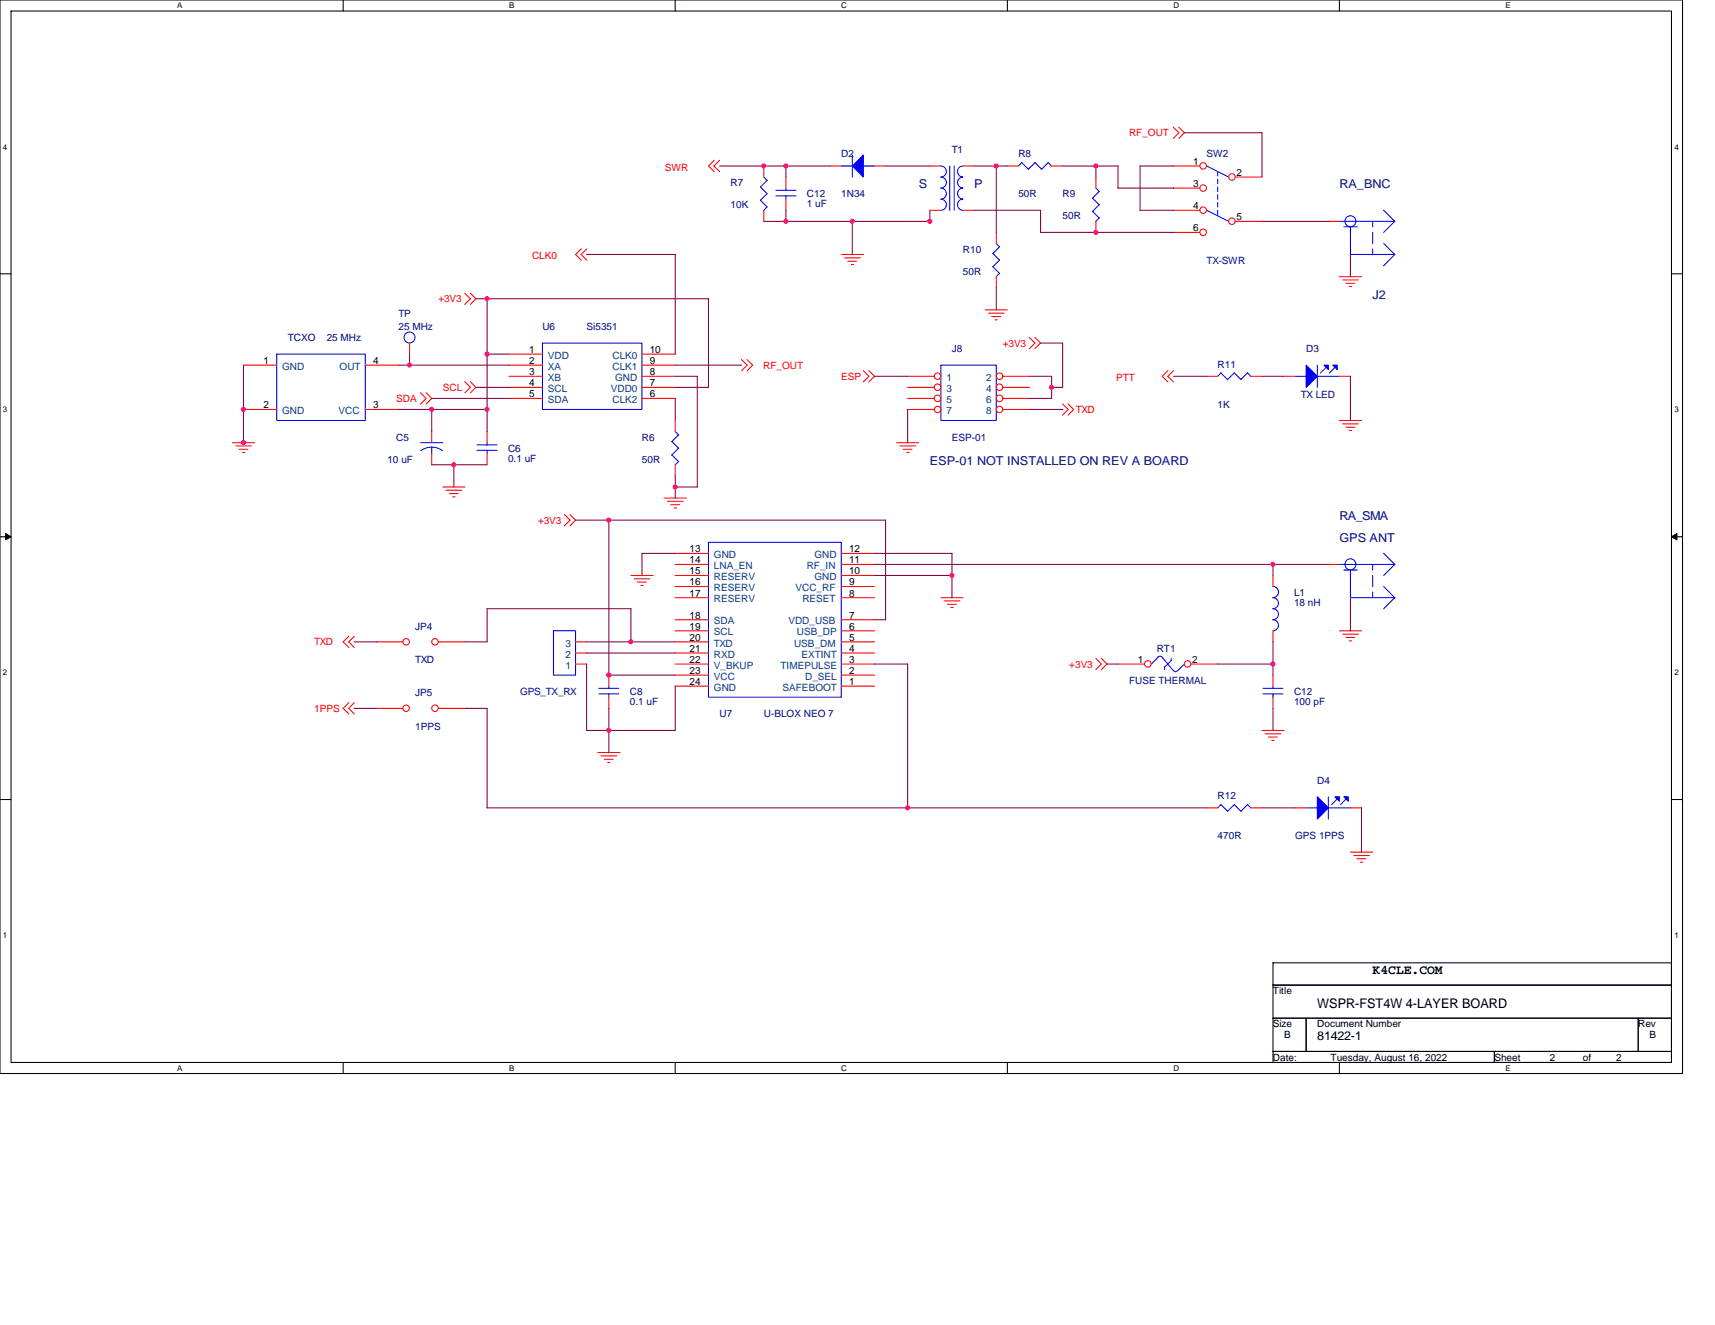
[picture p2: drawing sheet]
<svg xmlns="http://www.w3.org/2000/svg" width="279mm" height="216mm" viewBox="0 0 279 216" stroke-linecap="round" stroke-linejoin="round" font-family="sans-serif">
<path d="M0 0h274.1v174.9h-274.1zM1.8 1.8h270.5v171.3h-270.5z" fill="none" stroke="#000" stroke-width=".17"/>
<g fill="#fff">
<path d="M28.9 .2h.8v1.4h-.8z"/>
<path d="M28.9 173.3h.8v1.5h-.8z"/>
</g>
<path d="M55.9 0v1.8M55.9 173.1v1.8" fill="none" stroke="#000" stroke-width=".17"/>
<g fill="#fff">
<path d="M83 .2h.8v1.4h-.8z"/>
<path d="M83 173.3h.8v1.5h-.8z"/>
</g>
<path d="M110 0v1.8M110 173.1v1.8" fill="none" stroke="#000" stroke-width=".17"/>
<g fill="#fff">
<path d="M137.1 .2h.9v1.4h-.9z"/>
<path d="M137.1 173.3h.9v1.5h-.9z"/>
</g>
<path d="M164.1 0v1.8M164.1 173.1v1.8" fill="none" stroke="#000" stroke-width=".17"/>
<g fill="#fff">
<path d="M191.2 .2h.9v1.4h-.9z"/>
<path d="M191.2 173.3h.9v1.5h-.9z"/>
</g>
<path d="M218.2 0v1.8M218.2 173.1v1.8" fill="none" stroke="#000" stroke-width=".17"/>
<g fill="#fff">
<path d="M245.3 .2h.8v1.4h-.8z"/>
<path d="M245.3 173.3h.8v1.5h-.8z"/>
<path d="M.5 23.2h.7v1.4h-.7z"/>
<path d="M272.8 23.2h.7v1.4h-.7z"/>
<path d="M.5 66h.7v1.5h-.7z"/>
<path d="M272.8 66h.7v1.5h-.7z"/>
</g>
<path d="M0 44.6h1.8M272.3 44.6h1.8" fill="none" stroke="#000" stroke-width=".17"/>
<g fill="#fff">
<path d="M.5 108.9h.7v1.4h-.7z"/>
<path d="M272.8 108.9h.7v1.4h-.7z"/>
</g>
<path d="M0 87.5h1.8M272.3 87.5h1.8" fill="none" stroke="#000" stroke-width=".17"/>
<path d="M.9 86.9l.9 .6-.9 .5zM272.3 87.5l.9-.6v1.1z" fill="#000" stroke="#000" stroke-width=".16"/>
<g fill="#fff">
<path d="M.5 151.7h.7v1.4h-.7z"/>
<path d="M272.8 151.7h.7v1.4h-.7z"/>
</g>
<path d="M0 130.3h1.8M272.3 130.3h1.8M207.4 156.9h64.9v3.6h-64.9zM207.4 160.5h64.9v5.4h-64.9zM207.4 165.9h5.4v5.4h-5.4zM207.4 171.3h36.1v1.8h-36.1zM212.8 165.9h54.1v5.4h-54.1zM243.5 171.3h28.8v1.8h-28.8zM266.9 165.9h5.4v5.4h-5.4z" fill="none" stroke="#000" stroke-width=".17"/>
<g fill="none" stroke="#f00" stroke-width=".17">
<path d="M116.3 26.1l-.9 1 .9 .9M117.2 26.1l-.9 1 .9 .9M124.4 27v1.9M124.4 34.3v1.8M128 28.8v1.8M128 32.4v1.9M135.2 27.1h1.9M142.5 27.1h1.8M151.5 27.1h1.8M151.5 34.3h1.8M156.9 27.1h1.8M156.9 34.3h1.8"/>
<path d="M162.3 37.8v1.9M164.1 27.1h1.8M171.3 27.1h1.8M178.5 28.8v1.8M178.5 36.1v1.8M191.1 27.1h4.4M191.1 30.6h4.4M191.1 34.3h4.4M191.1 37.9h4.4M191.1 20.7l1 .9-1 1M192 20.7l1 .9-1 1M201.3 36.1h4.3"/>
<path d="M201.3 28.9h4.3M216.4 36.1h1.8M39.6 59.5h5.5M59.5 59.5h5.4M66.7 55.9v1.8M75.7 47.8l.9 .9-.9 .9M76.6 47.8l.9 .9-.9 .9M82.9 57.7h5.5M82.9 59.5h5.5M94.7 40.6l-.9 .9 .9 .9M95.6 40.6l-.9 .9 .9 .9M104.6 57.7h5.4"/>
<path d="M104.6 59.5h5.4M120.8 58.6l.9 .9-.9 .9M121.7 58.6l.9 .9-.9 .9M137.1 41.5h3.6M137.6 42h2.5M138.1 42.6h1.5M138.7 43.1h.4M160.5 50.5h3.6M161 51h2.6M161.6 51.6h1.4M162.1 52.1h.4M162.3 45.1v1.8"/>
<path d="M167.7 55l.9 .9-.9 .9M168.6 55l.9 .9-.9 .9M218.2 45.1h3.6M218.8 45.6h2.5M219.3 46.2h1.4M219.8 46.7h.4M37.9 72.1h3.6M38.4 72.7h2.6M38.9 73.2h1.5M39.5 73.7h.4M39.6 66.7h5.5M59.5 66.7h5.4"/>
<path d="M68.5 64l.9 .9-.9 .9M69.4 64l.9 .9-.9 .9M70.3 70.3v1.8M70.3 73.9v1.9M72.1 79.4h3.7M72.7 79.9h2.5M75.7 62.2l.9 .9-.9 .9M76.6 62.2l.9 .9-.9 .9M79.4 70.3v1.8M79.4 73.9v1.9M82.9 61.3h5.5M82.9 63.1h5.5"/>
<path d="M82.9 64.9h5.5M104.6 61.3h5.4M104.6 63.1h5.4M104.6 64.9h5.4M110 68.5v1.8M110 75.7v1.9M140.6 60.4l1 .9-1 .9M141.5 60.4l1 .9-1 .9M146.1 72.1h3.6M146.6 72.7h2.6M147.1 73.2h1.5M147.7 73.7h.4"/>
<path d="M147.8 61.3h4.4M147.8 63.1h4.4M147.8 64.9h4.4M147.8 66.7h4.4M163.4 61.3h4.3M163.4 63.1h4.3M163.4 64.9h4.3M163.4 66.7h4.3M173.1 65.8l.9 .9-.9 .9M174 65.8l.9 .9-.9 .9M190.3 60.4l-.9 .9 .9 .9M191.2 60.4l-1 .9 1 .9"/>
<path d="M196.6 61.3h1.8M203.8 61.3h1.8M209.2 61.3h1.8M218.2 68.5h3.6M218.2 61.3h1.8M218.8 69.1h2.5M219.3 69.6h1.4M219.8 70.1h.4M73.2 80.4h1.5M73.7 81h.4M91.9 83.8l1 1-1 .9M92.9 83.8l.9 1-.9 .9"/>
<path d="M102.8 93.8h3.6M103.3 94.3h2.6M103.8 94.8h1.5M104.4 95.4h.4M108.2 81.2h3.6M108.7 81.7h2.6M109.3 82.2h1.4M109.8 82.8h.4M110 97.4h5.4M110 93.8h5.4M110 92h5.4M110 95.6h5.4"/>
<path d="M110 90.2h5.4M137.1 97.4h5.4M137.1 93.8h5.4M137.1 92h5.4M137.1 95.6h5.4M137.1 90.2h5.4M153.3 97.4h3.6M153.8 97.9h2.6M154.3 98.5h1.5M154.9 99h.4M207.4 93.7v1.9M216.4 92h1.8"/>
<path d="M56.8 114.5l-.9 .9 .9 .9M56.8 103.7l-.9 .9 .9 .9M57.7 114.5l-.9 .9 .9 .9M57.7 103.7l-.9 .9 .9 .9M61.3 104.6h4.3M61.3 115.4h4.3M71.4 104.6h4.4M71.4 115.4h4.4M93.8 108.2h1.8M93.8 104.6h1.8M93.8 106.4h1.8M99.2 110v1.8"/>
<path d="M99.2 113.6v1.8M110 102.8h5.4M110 108.2h5.4M110 101h5.4M110 104.6h5.4M110 106.4h5.4M110 110h5.4M110 111.8h5.4M137.1 102.8h5.4M137.1 108.2h5.4M137.1 101h5.4M137.1 104.6h5.4"/>
<path d="M137.1 106.4h5.4M137.1 110h5.4M137.1 111.8h5.4M178.5 107.3l.9 .9-.9 .9M179.4 107.3l.9 .9-.9 .9M182.1 108.2h4.4M194 108.2h4.4M205.6 119h3.6M206.1 119.6h2.6M207.4 102.8v1.8M207.4 110v1.8M207.4 113.6v1.8"/>
<path d="M218.2 102.8h3.6M218.8 103.3h2.5M219.3 103.9h1.4M219.8 104.4h.4M97.4 122.6h3.6M97.9 123.2h2.6M98.4 123.7h1.5M99 124.2h.4M196.6 131.6h1.8M203.8 131.6h1.8M206.7 120.1h1.4M207.2 120.6h.4"/>
<path d="M211 131.6h1.8M220 131.6h1.8M220 138.9h3.6M220.6 139.4h2.5M221.1 139.9h1.4M221.6 140.5h.4"/>
<circle cx="196" cy="37.9" r=".54"/>
<circle cx="196" cy="30.6" r=".54"/>
<circle cx="196" cy="34.2" r=".54"/>
<circle cx="196" cy="27" r=".54"/>
<circle cx="200.7" cy="28.8" r=".53"/>
<circle cx="200.7" cy="36" r=".53"/>
<circle cx="152.7" cy="64.9" r=".53"/>
<circle cx="152.7" cy="66.7" r=".53"/>
<circle cx="152.7" cy="61.3" r=".53"/>
<circle cx="152.7" cy="63.1" r=".53"/>
<circle cx="162.8" cy="64.9" r=".53"/>
<circle cx="162.8" cy="63.1" r=".53"/>
<circle cx="162.8" cy="61.3" r=".53"/>
<circle cx="162.8" cy="66.7" r=".53"/>
<circle cx="66.2" cy="115.4" r=".53"/>
<circle cx="66.2" cy="104.6" r=".53"/>
<circle cx="70.9" cy="104.6" r=".53"/>
<circle cx="70.9" cy="115.4" r=".53"/>
<circle cx="187" cy="108.2" r=".54"/>
<circle cx="193.5" cy="108.2" r=".53"/>
</g>
<g fill="none" stroke="#00f" stroke-width=".17">
<path d="M123.9 30.5l1.1 1.1M123.9 32.6l1.1 1.1M124.4 28.9l.6 .5M125 29.4l-1.1 1.1M125 31.6l-1.1 1.1M125 33.7l-.6 .6M126.4 31.9h3.3M126.4 31h3.3M128 30.6v.4M128 31.9v.5M137 27.1h1.9M138.9 25.3v3.6"/>
<path d="M140.6 27.1h1.9M153.3 27.1a.9 .9 0 0 1 .9 .9 .9 .9 0 0 1-.9 .9 .9 .9 0 0 1 .9 .8 .9 .9 0 0 1-.9 .9 .9 .9 0 0 1 .9 .9 .9 .9 0 0 1-.9 .9 .91 .91 0 0 1 .9 1 .91 .91 0 0 1-.9 .9M154.7 27.1v7.2M155.4 27v7.3M156.9 27.1a.9 .9 0 0 0-.9 .9 .9 .9 0 0 0 .9 .9 .9 .9 0 0 0-.9 .8 .9 .9 0 0 0 .9 .9 .9 .9 0 0 0-.9 .9 .9 .9 0 0 0 .9 .9 .91 .91 0 0 0-.9 1 .91 .91 0 0 0 .9 .9M162.3 39.7l.6 .5M166.5 26.5l1.1 1.1M166.5 26.5l-.6 .6M168.6 26.5l1.1 1.1M168.6 26.5l-1.1 1.1M170.8 26.5l.5 .6M170.8 26.5l-1.1 1.1"/>
<path d="M178.5 30.6l.6 .6M179.1 31.2l-1.1 1.1 1.1 1.1M179.1 33.4l-1.1 1.1 1.1 1M179.1 35.5l-.6 .6M196.6 27l3.6 1.9M196.6 34.2l3.6 1.9M198.4 27.9v.8M198.4 29.2v.8M198.4 30.5v.7M198.4 31.7v.8M198.4 33v.7M198.4 34.3v.7"/>
<path d="M218.9 37h2.2M220 37v4.5M223.6 36.1v.9M223.6 37.9v1.8M225.4 34.2l1.8 1.9h-9M225.4 39.7l1.8 1.8M227.2 36l-1.8 1.9M45.1 57.7h14.4v10.8h-14.4zM88.4 55.9h16.2v10.8h-16.2zM153.3 59.5h9v9h-9zM161.8 41.3l1.1 1.1M161.8 43.5l1.1 1.1"/>
<path d="M162.8 40.2l-1.1 1.1M162.8 42.4l-1.1 1.1M162.8 44.5l-.5 .6M214.6 59.5v3.6M216 59.9l-.9 .9M217.5 59.9l-.9 .9M220 41.5h7.2l-1.8 1.8M223.6 40.6v.9M68.5 72.1h3.7M70.3 72.9v1.1M72.1 73.4a2.94 2.94 0 0 0-3.5 0M77.7 73.4h3.3"/>
<path d="M77.7 72.5h3.3M79.4 72.1v.4M79.4 73.4v.5M109.5 71.9l1.1 1.1M110 70.3l.6 .6M110.6 70.9l-1.2 1.1M110.6 73l-1.2 1.1 1.2 1.1M110.6 75.2l-.6 .6M198.4 61.3l.5-.6 1.1 1.2M201.1 60.7l-1.1 1.1M203.2 60.8l.6 .5M203.3 60.7l-1.1 1.2-1.1-1.1"/>
<path d="M211 61.3h1.8M214.6 61.3h3.6M115.4 88.4h21.7v25.2h-21.7zM207.4 95.6a.91 .91 0 0 1 .9 .9 .91 .91 0 0 1-.9 .9 .9 .9 0 0 1 .9 .9 .9 .9 0 0 1-.9 .9 .9 .9 0 0 1 .9 .9 .9 .9 0 0 1-.9 .9 .9 .9 0 0 1 .9 .9 .9 .9 0 0 1-.9 .9M218.2 92h9M218.9 92.9h2.2M220 92.9v4.5M220 97.4h7.2l-1.8 1.8M223.6 92v.9M223.6 93.8v1.8M223.6 96.5v.9M225.4 90.1l1.8 1.9"/>
<path d="M225.4 95.6l1.8 1.8M227.2 91.9l-1.8 1.9M90.2 102.8h3.6v7.2h-3.6zM97.6 113.1h3.2M97.6 112.2h3.2M99.2 111.8v.4M99.2 113.1v.5M188.6 107.1a.56 .56 0 0 1 .8 0M188.7 107.1l-1.1 1.1M189.3 107.1l1.9 2.2M189.7 108.7v.4M190.8 107.3v.3l-1.1 1.1"/>
<path d="M191.2 109.2l.3 .3 .3-.3M193 108.2l-1.1 1.1M205.8 113.1h3.2M205.8 112.2h3.2M207.4 111.8v.4M207.4 113.1v.5M198.9 131.1l1.1 1.1M198.9 131.1l-.5 .5M201.1 131.1l-1.1 1.1M203.2 131.1l.6 .6M203.3 131.1l-1.1 1.1-1.1-1.1M212.8 131.6h1.8"/>
<path d="M216.4 129.8v3.7M216.4 131.6h3.6M217.8 130.2l-.9 .9M219.3 130.2l-.9 .9"/>
<circle cx="220" cy="36" r=".89"/>
<circle cx="66.7" cy="55" r=".89"/>
<circle cx="220" cy="92" r=".89"/>
</g>
<g fill="#00f" stroke="#00f" stroke-width=".17">
<path d="M140.7 25.3v3.6l-1.8-1.8z" fill-rule="evenodd"/>
<path d="M212.8 59.5l1.8 1.8-1.8 1.8z" fill-rule="evenodd"/>
<path d="M215.7 59.5h.7v.7z" fill-rule="evenodd"/>
<path d="M217.1 59.5h.7v.7z" fill-rule="evenodd"/>
<path d="M214.6 129.8l1.8 1.8-1.8 1.9z" fill-rule="evenodd"/>
<path d="M217.5 129.8h.7v.8z" fill-rule="evenodd"/>
<path d="M218.9 129.8h.7v.8z" fill-rule="evenodd"/>
</g>
<g fill="none" stroke="#800040" stroke-width=".17">
<path d="M117.2 27.1h18.1M124.4 36.1h27.1M128 27v1.9M128 34.3v1.8M138.9 36v5.5M144.3 27.1h7.2M151.5 34.3v1.8M158.7 34.3h10.8M162.3 27v10.9M164.1 27.1h-5.4M169.5 34.3v3.6h21.7M173.1 27.1h9.1"/>
<path d="M178.5 27v1.9M182.1 27.1v3.5h9.1M191.2 27.1l-5.5-.1v7.3h5.5M192.9 21.6h12.7v7.3M205.6 36.1h10.8M39.7 59.5v12.7M64.9 59.5h18.1M66.7 57.7v1.8M77.5 48.7h37.9v14.4h-5.4M79.3 57.7h3.7M79.4 48.7v21.6M95.5 41.5l14.5-.1v16.3"/>
<path d="M110 59.5h10.8M162.3 46.9v3.6M169.5 55.9h3.6v7.2h-1.8M220 41.5v3.6M64.9 66.7h14.5M70.3 75.7h9.1M70.3 66.7v3.6M70.3 64.9h12.7M73.9 75.7v3.7M77.5 63.1h5.5M110 79.4h3.6M110 61.3h3.6"/>
<path d="M110 64.9v3.6M110 77.5v3.7M113.6 61.3v18.1M142.5 61.3h5.4M147.9 66.7v5.5M167.7 66.7h5.4M167.7 61.3h3.6M171.3 61.3v3.6h-3.6M191.2 61.3h5.4M205.6 61.3h3.6M220 61.3v7.2M93.8 84.8h50.5"/>
<path d="M99.2 84.7v25.3h10.8M104.6 90.2h5.4M104.6 90.2v3.6M142.5 92h73.9M142.5 90.2h12.6v7.2M142.5 93.8h12.6M144.3 84.8v16.2M207.4 91.9v1.9M220 97.4v5.4M57.7 104.6h3.6M57.7 115.4h3.6M75.7 115.4h3.7"/>
<path d="M75.7 104.6h3.7M79.4 115.4v16.3M79.4 104.6v-5.4h23.4v5.4M95.5 106.4h14.5M95.6 108.2v10.8M95.6 119h14.4M99.2 115.4v7.2M110 111.8v7.2M110 104.6h-14.5M142.5 108.2h5.4M142.5 101h1.8M147.9 108.2v23.4"/>
<path d="M180.3 108.2h1.9M198.4 108.2h9M207.4 104.6v5.4M207.4 115.4v3.6M196.6 131.6h-117.2M205.6 131.6h5.4M221.8 131.6v7.3"/>
</g>
<g fill="#f0f" stroke="#f0f" stroke-width=".17">
<circle cx="178.5" cy="27" r=".35"/>
<circle cx="162.3" cy="27" r=".35"/>
<circle cx="178.5" cy="37.9" r=".35"/>
<circle cx="124.4" cy="27" r=".35"/>
<circle cx="128" cy="27" r=".35"/>
<circle cx="128" cy="36.1" r=".35"/>
<circle cx="138.8" cy="36.1" r=".35"/>
<circle cx="151.5" cy="36.1" r=".35"/>
<circle cx="207.4" cy="92" r=".35"/>
<circle cx="207.4" cy="108.2" r=".35"/>
<circle cx="79.3" cy="57.7" r=".35"/>
<circle cx="79.3" cy="48.7" r=".35"/>
<circle cx="110" cy="79.3" r=".35"/>
<circle cx="66.7" cy="59.5" r=".35"/>
<circle cx="70.3" cy="66.7" r=".35"/>
<circle cx="39.7" cy="66.7" r=".35"/>
<circle cx="39.7" cy="72.1" r=".35"/>
<circle cx="155.1" cy="93.8" r=".35"/>
<circle cx="102.8" cy="104.6" r=".35"/>
<circle cx="99.2" cy="119" r=".35"/>
<circle cx="99.2" cy="110" r=".35"/>
<circle cx="99.2" cy="84.7" r=".35"/>
<circle cx="147.9" cy="131.6" r=".35"/>
<circle cx="79.3" cy="66.7" r=".35"/>
<circle cx="73.9" cy="75.7" r=".35"/>
<circle cx="171.3" cy="63.1" r=".35"/>
</g>
<g font-size="2.2">
<text x="223.6" y="158.7">K4CLE.COM</text>
<text x="214.6" y="164.3">WSPR-FST4W 4-LAYER BOARD</text>
</g>
<g font-size="2" fill="#000080">
<text x="149.7" y="30.6">S</text>
<text x="158.7" y="30.6">P</text>
<text x="218.2" y="30.6">RA_BNC</text>
<text x="223.6" y="48.7">J2</text>
<text x="151.5" y="75.7">ESP-01 NOT INSTALLED ON REV A BOARD</text>
<text x="218.2" y="84.7">RA_SMA</text>
<text x="218.2" y="88.3">GPS ANT</text>
</g>
<text font-size="2" x="214.6" y="169.5">81422-1</text>
<g font-size="1.6" fill="#f00">
<text x="183.9" y="22.2">RF_OUT</text>
<text x="108.3" y="27.8">SWR</text>
<text x="86.7" y="42.2">CLK0</text>
<text x="71.4" y="49.3">+3V3</text>
<text x="163.4" y="56.5">+3V3</text>
<text x="64.6" y="65.5">SDA</text>
<text x="72.1" y="63.7">SCL</text>
<text x="124.3" y="60.1">RF_OUT</text>
<text x="137.1" y="61.9">ESP</text>
<text x="181.8" y="62.1">PTT</text>
<text x="175.3" y="67.3">TXD</text>
<text x="87.7" y="85.3">+3V3</text>
<text x="51.2" y="105.2">TXD</text>
<text x="174.2" y="108.8">+3V3</text>
<text x="51.2" y="116">1PPS</text>
</g>
<g font-size="1.6" fill="#000080">
<text x="137.1" y="25.6">D2</text>
<text x="155.1" y="24.9">T1</text>
<text x="165.9" y="25.6">R8</text>
<text x="196.6" y="25.6">SW2</text>
<text x="119" y="30.3">R7</text>
<text x="119" y="33.9">10K</text>
<text x="131.5" y="32.1">C12</text>
<text x="131.5" y="33.8">1 uF</text>
<text x="137.1" y="32.1">1N34</text>
<text x="165.9" y="32.1">50R</text>
<text x="173.1" y="32.1">R9</text>
<text x="173.1" y="35.8">50R</text>
<text x="156.9" y="41.1">R10</text>
<text x="156.9" y="44.8">50R</text>
<text x="196.6" y="42.9">TX-SWR</text>
<text x="64.9" y="51.6">TP</text>
<text x="64.9" y="53.8">25 MHz</text>
<text x="88.4" y="53.8">U6</text>
<text x="95.6" y="53.8">Si5351</text>
<text x="46.9" y="55.6">TCXO</text>
<text x="53.2" y="55.6">25 MHz</text>
<text x="155.1" y="57.4">J8</text>
<text x="198.4" y="59.9">R11</text>
<text x="212.8" y="57.4">D3</text>
<text x="211.9" y="64.8">TX LED</text>
<text x="64.6" y="71.8">C5</text>
<text x="104.6" y="71.8">R6</text>
<text x="155.1" y="71.8">ESP-01</text>
<text x="198.4" y="66.4">1K</text>
<text x="63.1" y="75.4">10 uF</text>
<text x="82.8" y="73.6">C6</text>
<text x="82.8" y="75.2">0.1 uF</text>
<text x="104.6" y="75.4">50R</text>
<text x="210.8" y="97">L1</text>
<text x="210.8" y="98.7">18 nH</text>
<text x="67.6" y="102.7">JP4</text>
<text x="188.4" y="106.3">RT1</text>
<text x="67.6" y="108.1">TXD</text>
<text x="67.6" y="113.5">JP5</text>
<text x="84.8" y="113.3">GPS_TX_RX</text>
<text x="102.6" y="113.3">C8</text>
<text x="183.9" y="111.5">FUSE THERMAL</text>
<text x="210.8" y="113.3">C12</text>
<text x="67.6" y="118.9">1PPS</text>
<text x="102.6" y="114.9">0.1 uF</text>
<text x="117.2" y="116.9">U7</text>
<text x="124.4" y="116.9">U-BLOX NEO 7</text>
<text x="210.8" y="114.9">100 pF</text>
<text x="198.4" y="130.2">R12</text>
<text x="214.6" y="127.7">D4</text>
<text x="198.4" y="136.7">470R</text>
<text x="211" y="136.7">GPS 1PPS</text>
</g>
<g font-size="1.6">
<text x="194.4" y="26.9">1</text>
<text x="201.4" y="28.7">2</text>
<text x="194.4" y="30.5">3</text>
<text x="194.4" y="34.1">4</text>
<text x="201.4" y="35.9">5</text>
<text x="194.4" y="37.7">6</text>
<text x="42.9" y="59.3">1</text>
<text x="60.8" y="59.3">4</text>
<text x="86.2" y="57.5">1</text>
<text x="86.2" y="59.3">2</text>
<text x="105.9" y="59.3">9</text>
<text x="105.9" y="57.5">10</text>
<text x="86.2" y="61.1">3</text>
<text x="86.2" y="62.9">4</text>
<text x="86.2" y="64.7">5</text>
<text x="105.9" y="62.9">7</text>
<text x="105.9" y="61.1">8</text>
<text x="105.9" y="64.7">6</text>
<text x="42.9" y="66.5">2</text>
<text x="60.8" y="66.5">3</text>
<text x="112.3" y="90">13</text>
<text x="138.3" y="90">12</text>
<text x="112.3" y="91.8">14</text>
<text x="112.3" y="93.6">15</text>
<text x="112.3" y="95.4">16</text>
<text x="138.3" y="93.6">10</text>
<text x="138.3" y="91.8">11</text>
<text x="138.3" y="95.4">9</text>
<text x="112.3" y="97.2">17</text>
<text x="112.3" y="100.8">18</text>
<text x="138.3" y="97.2">8</text>
<text x="138.3" y="100.8">7</text>
<text x="112.3" y="104.4">20</text>
<text x="112.3" y="106.2">21</text>
<text x="112.3" y="102.6">19</text>
<text x="138.3" y="102.6">6</text>
<text x="138.3" y="106.2">4</text>
<text x="138.3" y="104.4">5</text>
<text x="112.3" y="108">22</text>
<text x="112.3" y="109.8">23</text>
<text x="112.3" y="111.6">24</text>
<text x="138.3" y="109.8">2</text>
<text x="138.3" y="108">3</text>
<text x="138.3" y="111.6">1</text>
<text x="185.4" y="108">1</text>
<text x="194.2" y="108">2</text>
<text x="207.4" y="162">Title</text>
<text x="207.4" y="167.4">Size</text>
<text x="214.6" y="167.4">Document Number</text>
<text x="266.9" y="167.4">Rev</text>
<text x="207.4" y="172.8">Date:</text>
<text x="209.2" y="169.2">B</text>
<text x="216.8" y="172.8">Tuesday, August 16, 2022</text>
<text x="243.5" y="172.8">Sheet</text>
<text x="252.5" y="172.8">2</text>
<text x="257.9" y="172.8">of</text>
<text x="263.3" y="172.8">2</text>
<text x="268.7" y="169.2">B</text>
</g>
<g font-size="1.6" fill="#004080">
<text x="89.3" y="58.5">VDD</text>
<text x="99.8" y="58.5">CLK0</text>
<text x="46" y="60.3">GND</text>
<text x="55.3" y="60.3">OUT</text>
<text x="89.3" y="60.3">XA</text>
<text x="89.3" y="62.1">XB</text>
<text x="89.3" y="63.9">SCL</text>
<text x="89.3" y="65.7">SDA</text>
<text x="99.5" y="63.9">VDD0</text>
<text x="99.8" y="65.7">CLK2</text>
<text x="99.8" y="60.3">CLK1</text>
<text x="100.2" y="62.1">GND</text>
<text x="154.2" y="62.1">1</text>
<text x="154.2" y="63.9">3</text>
<text x="154.2" y="65.7">5</text>
<text x="160.7" y="62.1">2</text>
<text x="160.7" y="63.9">4</text>
<text x="160.7" y="65.7">6</text>
<text x="46" y="67.5">GND</text>
<text x="55.2" y="67.5">VCC</text>
<text x="154.2" y="67.5">7</text>
<text x="160.7" y="67.5">8</text>
<text x="116.3" y="92.7">LNA_EN</text>
<text x="116.3" y="94.5">RESERV</text>
<text x="116.3" y="90.9">GND</text>
<text x="131.4" y="92.7">RF_IN</text>
<text x="132.7" y="90.9">GND</text>
<text x="132.7" y="94.5">GND</text>
<text x="116.3" y="96.3">RESERV</text>
<text x="116.3" y="98.1">RESERV</text>
<text x="116.3" y="101.7">SDA</text>
<text x="128.4" y="101.7">VDD_USB</text>
<text x="129.6" y="96.3">VCC_RF</text>
<text x="130.7" y="98.1">RESET</text>
<text x="92.1" y="107.2">2</text>
<text x="92.1" y="105.3">3</text>
<text x="116.3" y="105.3">TXD</text>
<text x="116.3" y="107.2">RXD</text>
<text x="116.3" y="103.5">SCL</text>
<text x="129.4" y="105.3">USB_DM</text>
<text x="129.8" y="103.5">USB_DP</text>
<text x="130.6" y="107.2">EXTINT</text>
<text x="92.1" y="109">1</text>
<text x="116.3" y="109">V_BKUP</text>
<text x="116.3" y="110.8">VCC</text>
<text x="116.3" y="112.6">GND</text>
<text x="127.1" y="109">TIMEPULSE</text>
<text x="127.5" y="112.6">SAFEBOOT</text>
<text x="131.2" y="110.8">D_SEL</text>
</g>
<g font-size="1.3">
<text x="28.9" y="1.4">A</text>
<text x="83" y="1.4">B</text>
<text x="137.1" y="1.4">C</text>
<text x="191.2" y="1.4">D</text>
<text x="245.3" y="1.4">E</text>
<text x=".5" y="24.4">4</text>
<text x="272.8" y="24.4">4</text>
<text x=".5" y="67.2">3</text>
<text x="272.8" y="67.2">3</text>
<text x=".5" y="110">2</text>
<text x="272.8" y="110">2</text>
<text x=".5" y="152.8">1</text>
<text x="272.8" y="152.8">1</text>
<text x="28.9" y="174.5">A</text>
<text x="83" y="174.5">B</text>
<text x="137.1" y="174.5">C</text>
<text x="191.2" y="174.5">D</text>
<text x="245.3" y="174.5">E</text>
</g>
</svg>
